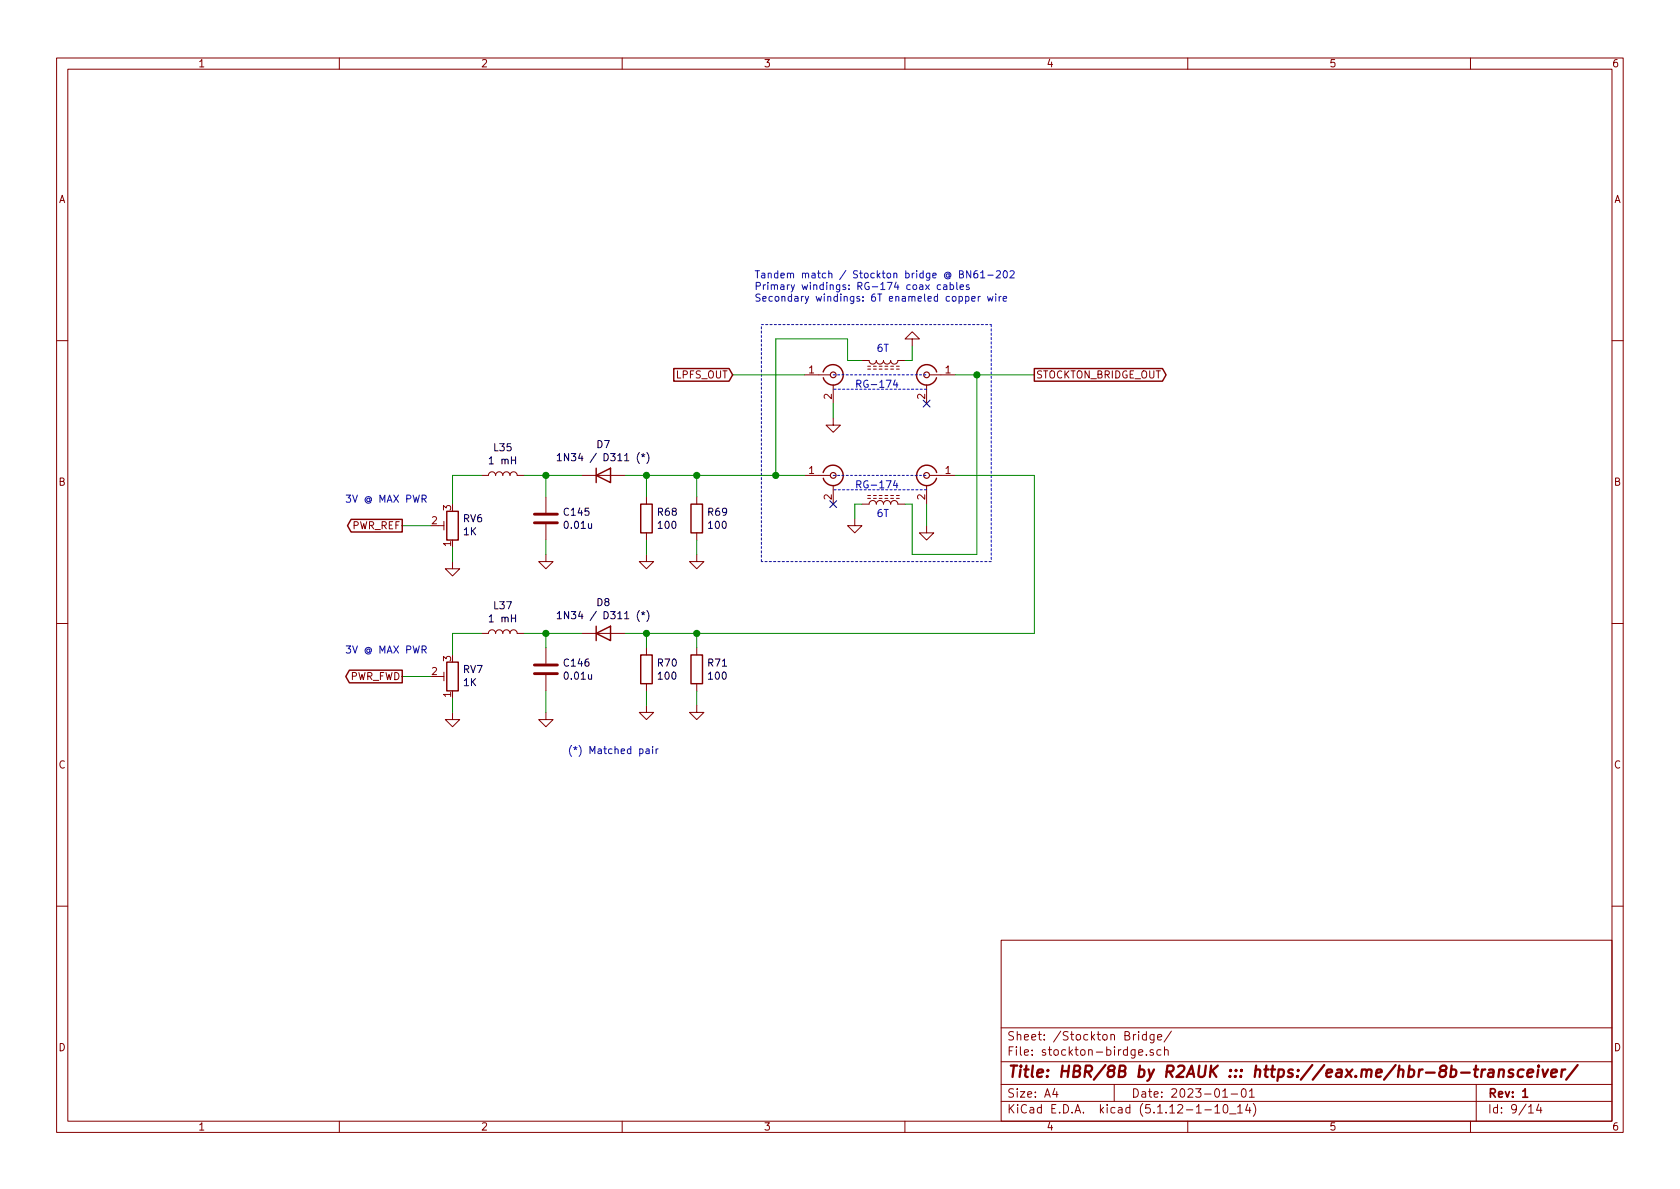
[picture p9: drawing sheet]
<svg xmlns="http://www.w3.org/2000/svg" width="297mm" height="210mm" viewBox="0 0 297 210" stroke-linecap="round" stroke-linejoin="round" font-family="sans-serif">
<g fill="none" stroke="#840000" stroke-width=".18">
<path d="M10 10.3h277v189.9h-277zM12 12.2h273v186.1h-273zM60 10.3v1.9M110 10.3v1.9M160 10.3v1.9M210 10.3v1.9M260 10.3v1.9M161.3 59.9h1.3l-1.3-1.2-1.3 1.2h1.3v1.3M10 60.2h2M142.2 66.3h4.6M147.3 73.9v1.3h1.3l-1.3 1.2-1.3-1.2h1.3M147.3 68.1v3.3"/>
<path d="M152.4 63.7h1.3a.63 .63 0 0 0 .6 .7 .63 .63 0 0 0 .6-.7 .63 .63 0 0 0 .7 .7 .63 .63 0 0 0 .6-.7 .63 .63 0 0 0 .6 .7 .63 .63 0 0 0 .7-.7 .63 .63 0 0 0 .6 .7 .63 .63 0 0 0 .6-.7h1.3M153.4 64.8h.5M153.4 65.3h.5M154.4 64.8h.5M154.4 65.3h.5M155.4 64.8h.6M155.4 65.3h.6M156.5 64.8h.5M156.5 65.3h.5M157.5 64.8h.5M157.5 65.3h.5M158.5 64.8h.5"/>
<path d="M158.5 65.3h.5M163.8 68.1v3.3M164.3 66.3h4.6M285 60.2h2M77.5 93h1M78.5 92.2v1.5M80 99.3v1.3h1.3l-1.3 1.2-1.3-1.2h1.3M85.1 84.1h1.3a.63 .63 0 0 1 .6-.7 .63 .63 0 0 1 .6 .7 .63 .63 0 0 1 .7-.7 .63 .63 0 0 1 .6 .7 .63 .63 0 0 1 .6-.7 .63 .63 0 0 1 .7 .7 .63 .63 0 0 1 .6-.7 .63 .63 0 0 1 .6 .7h1.3M96.5 98v1.3h1.3l-1.3 1.3-1.3-1.3h1.3M96.5 87.9v2.8M96.5 92.7v2.8M102.9 84.1h7.6"/>
<path d="M114.3 98v1.3h1.3l-1.3 1.3-1.3-1.3h1.3M114.3 87.9v1.2M114.3 94.2v1.3M123.2 98v1.3h1.3l-1.3 1.3-1.3-1.3h1.3M123.2 87.9v1.2M123.2 94.2v1.3M142.2 84.1h4.6M147.3 85.8v3.3M151.1 91.7v1.3h1.3l-1.3 1.2-1.2-1.2h1.2M152.4 89.1h1.3a.63 .63 0 0 1 .6-.6 .63 .63 0 0 1 .6 .6 .63 .63 0 0 1 .7-.6 .63 .63 0 0 1 .6 .6 .63 .63 0 0 1 .6-.6 .63 .63 0 0 1 .7 .6 .63 .63 0 0 1 .6-.6 .63 .63 0 0 1 .6 .6h1.3M153.4 88.1h.5M153.4 87.6h.5"/>
<path d="M154.4 88.1h.5M154.4 87.6h.5M155.4 88.1h.6M155.4 87.6h.6M156.5 88.1h.5M156.5 87.6h.5M157.5 88.1h.5M157.5 87.6h.5M158.5 88.1h.5M158.5 87.6h.5M163.8 93v1.2h1.3l-1.3 1.3-1.2-1.3h1.2M163.8 85.8v3.3"/>
<path d="M164.3 84.1h4.6M10 110.3h2M77.5 119.6h1M78.5 118.9v1.5M85.1 112h1.3a.63 .63 0 0 1 .6-.6 .63 .63 0 0 1 .6 .6 .63 .63 0 0 1 .7-.6 .63 .63 0 0 1 .6 .6 .63 .63 0 0 1 .6-.6 .63 .63 0 0 1 .7 .6 .63 .63 0 0 1 .6-.6 .63 .63 0 0 1 .6 .6h1.3M96.5 114.5v2.8M96.5 119.4v2.8M102.9 112h7.6M114.3 114.5v1.3M123.2 114.5v1.3M285 110.3h2M80 126v1.2h1.3l-1.3 1.3-1.3-1.3h1.3"/>
<path d="M96.5 126v1.2h1.3l-1.3 1.3-1.3-1.3h1.3M114.3 124.7v1.3h1.3l-1.3 1.2-1.3-1.2h1.3M114.3 120.9v1.3M123.2 124.7v1.3h1.3l-1.3 1.2-1.3-1.2h1.3M123.2 120.9v1.3M10 160.2h2M177 166.3h108v32h-108zM285 160.2h2M60 198.3v1.9M110 198.3v1.9M160 198.3v1.9M177 194.8h108"/>
<path d="M177 191.8h108M177 187.8h108M177 181.8h108M186.5 192.5l-.4 1h1M186.8 193v1M197 191.8v3M201.3 186.1l.8-.1-.1-.3-.5-.1-.2 .2 .1 .7h.6M201.3 182.4v.2M201.3 182.9v1M202.7 186.5v.1M202.7 183l-.4-.1-.3 .3 .1 .6h.6M202.7 182.4v1.5"/>
<path d="M203.9 185.7a.37 .37 0 0 0-.6 .1l.1 .2 .5 .2 .1 .1-.2 .3-.5-.1M204 182.9v1.2l-.2 .3-.4-.1M204 183l-.4-.1-.3 .3 .1 .6 .2 .1 .4-.1M204.7 183.4l.7-.1-.1-.3-.4-.1-.2 .2v.7h.6M205.3 185.7l-.5-.1-.3 .3 .2 .6h.6M205.9 185.7h.1a.37 .37 0 0 1 .6 .1v.8M205.9 185.1v1.5M207.1 182.3l-1.3 2M210 198.3v1.9M213 196.3h1.2M214.8 195.8l.4-.5v1.5M214.8 196.8h.9"/>
<path d="M216.2 193l.4-.5v1.5M216.2 194h.8M216.4 195.5l.3-.2a.94 .94 0 0 1 0 1.5l-.4-.3v-.6zM217.4 197h1.1M217.7 193.5h1.1M218.8 195.8l.5-.5v1.5M218.8 196.8h.9M219.6 192.7l.4-.2a.94 .94 0 0 1 0 1.5 .82 .82 0 0 1-.4-1.3zM220.6 195.2l-.4 1.1h1M220.9 193l.4-.5v1.5M220.9 194h.9M221 195.8v1"/>
<path d="M221.6 195.1a1.71 1.71 0 0 1 0 2.3M260 198.3v1.9M261 191.8v6.5M270.3 195.8l.4-.5v1.5M270.3 196.8h.8M272.1 195.2l-.4 1.1h.9M272.4 195.8v1"/>
</g>
<path d="M269.2 193l.5-.5v1.5M269.2 194h.9" fill="none" stroke="#840000" stroke-width=".3"/>
<g fill="none" stroke="#840000" stroke-width=".41">
<path d="M260.6 189.1h.8M261 188.4l-.2 1.8v.1l.4 .1M262.1 189.1l-.2 1.3M262.6 189.1a.54 .54 0 0 0-.6 .4M263.3 189.2h.7v1.2M264.1 189.6l-.7 .1a.41 .41 0 0 0-.3 .3 .41 .41 0 0 0 .2 .4l.7-.1M265.1 189.3a.5 .5 0 0 1 .8 .1l-.1 1M265.1 189.1l-.2 1.3M267.6 189.2a.49 .49 0 0 0-.8 .3l.2 .3 .5 .1 .1 .2-.4 .3-.5-.1M269.4 189.2a.68 .68 0 0 0-1 .3l-.1 .6 .2 .2 .2 .1 .5-.1M270.1 189.8l1-.2-.1-.4-.5-.1-.4 .3v.9l.2 .1 .6-.1M272 189.1l-.2 1.3"/>
<path d="M272.1 188.4l-.1 .2M272.7 189.1l.3 1.3 .7-1.3M274.3 189.8l1-.2-.1-.4-.5-.1-.4 .3v.9l.2 .1 .6-.1M276.2 189.1l-.2 1.3M276.8 189.1a.5 .5 0 0 0-.7 .4M278.9 188.3l-2 2.6"/>
</g>
<g fill="none" stroke="#840000" stroke-width=".25">
<path d="M119.1 65.2h9.8l.6 1.1-.6 1.1h-9.8zM145.5 65.8a1.8 1.8 0 0 1 2.8-1 1.8 1.8 0 0 1 .1 2.9 1.8 1.8 0 0 1-2.8-.9M162.1 66.3a1.8 1.8 0 0 0 1.5 1.8 1.8 1.8 0 0 0 2-1.3M165.6 65.8a1.8 1.8 0 0 0-2-1.3 1.8 1.8 0 0 0-1.5 1.8M182.9 65.2h22.6l.7 1.1-.7 1.1h-22.6zM62.1 91.8h9v2.3h-9l-.7-1.1zM79 90.4h2v5.1h-2zM105.4 84.1l2.5-1.3v2.5zM105.4 82.8v2.5M113.3 89.1h2v5.1h-2zM122.2 89.1h2v5.1h-2zM145.5 83.6a1.8 1.8 0 0 1 2.8-1.1 1.8 1.8 0 0 1 .1 3 1.8 1.8 0 0 1-2.8-.9"/>
<path d="M162.1 84.1a1.8 1.8 0 0 0 1.5 1.8 1.8 1.8 0 0 0 2-1.3M165.6 83.6a1.8 1.8 0 0 0-2-1.3 1.8 1.8 0 0 0-1.5 1.8M61.8 118.5h9.3v2.2h-9.3l-.7-1.1zM79 117.1h2v5.1h-2zM105.4 112l2.5-1.3v2.6zM105.4 110.7v2.6M113.3 115.8h2v5.1h-2zM122.2 115.8h2v5.1h-2z"/>
</g>
<g fill="none" stroke="#840000" stroke-width=".2">
<circle cx="147.3" cy="66.3" r=".51"/>
<circle cx="163.8" cy="66.3" r=".51"/>
<circle cx="147.3" cy="84.1" r=".51"/>
<circle cx="163.8" cy="84.1" r=".51"/>
</g>
<path d="M94.5 92.5h4.1M94.5 90.9h4.1M94.5 119.1h4.1M94.5 117.6h4.1" fill="none" stroke="#840000" stroke-width=".51"/>
<g fill="none" stroke="#000" stroke-width=".18">
<path d="M98.5 80.6l.4-.4v1.3M98.5 81.5h.8M100.5 80.2v1.3l-.7-1.3v1.3M113.4 80.4l.3 .1 .3-.1M113.5 80.8l.2-.3 .2 .3M113.7 80.2v.3M114.4 80a1.47 1.47 0 0 1 0 2M98.5 108.5l.4-.4v1.3M98.5 109.4h.8M100.5 108.1v1.3l-.7-1.3v1.3M113.4 108.3l.3 .2 .3-.2M113.5 108.7l.2-.2 .2 .2"/>
<path d="M113.7 108.1v.4M114.4 108a1.47 1.47 0 0 1 0 1.9"/>
</g>
<path d="M134.6 57.4h40.7M175.3 57.4v41.9M147.3 66.3h16.5M163.8 68.8h-16.5M134.6 99.3v-41.9M147.3 84.1h16.5M163.8 86.6h-16.5M175.3 99.3h-40.7" fill="none" stroke="#0000c2" stroke-width=".18" stroke-dasharray=".4 .4"/>
<g fill="none" stroke="#008400" stroke-width=".18">
<path d="M129.5 66.3h12.7M147.3 71.4v2.5M152.4 63.7h-2.5v-3.8h-12.7v24.2M161.3 61.2v2.5h-1.3M168.9 66.3h14M172.7 66.3v31.7h-11.4v-8.9h-1.3M71.1 93h5.1M80 96.8v2.5M85.1 84.1h-5.1v5M92.7 84.1h10.2M96.5 84.1v3.8M96.5 95.5v2.5"/>
<path d="M110.5 84.1h31.7M114.3 84.1v3.8M114.3 95.5v2.5M123.2 84.1v3.8M123.2 95.5v2.5M152.4 89.1h-1.3v2.6M163.8 89.1v3.9M168.9 84.1h14v27.9h-72.4M71.1 119.6h5.1M85.1 112h-5.1v3.8M92.7 112h10.2M96.5 112v2.5"/>
<path d="M114.3 112v2.5M123.2 112v2.5M80 123.4v2.6M96.5 122.2v3.8M114.3 122.2v2.5M123.2 122.2v2.5"/>
</g>
<g fill="none" stroke="#0000c2" stroke-width=".18">
<path d="M166.3 50.4h-.4l-.2 .2 .1 .5h.5M166.9 50.4h.4l.1 .8M167.4 50.7h-.4l-.2 .2 .1 .2h.5M168 50.4h.4l.2 .2-.1 .5h-.5M168 49.9v1.3M169.2 49.9v1.1l.1 .2M169.6 48.5l.6-.1 .1-.2v-.2l-.7-.1v1.2h.5l.2-.1 .1-.3-.3-.2M169.7 50.8l.7-.1-.1-.3h-.3l-.3 .1 .1 .6h.5M170.7 52.5l.4-.1 .2 .2-.1 .6h-.5M170.7 52.4v1.3M171.3 50.4h-.3l-.2 .1 .1 .2 .4 .1v.3h-.5M171.6 47.9v1.2l-.7-1.2v1.2"/>
<path d="M171.8 52.8l.6-.1v-.2l-.4-.1-.2 .2 .1 .6h.5M172.8 47.9h-.4a.87 .87 0 0 0 0 1.2l.4-.1v-.5l-.4-.1-.2 .2M173 52.4v.9M173.3 52.4l-.2 .1-.1 .1M173.4 48.2l.4-.3v1.2M173.4 49.1h.7M174.6 52.4l.2 .9 .3-.7 .2 .7 .3-.9M174.7 48.7h.9M176 52v.1M176 52.4v.9M176.2 48l.5-.1 .2 .3-.1 .2-.7 .7h.8M176.7 52.4v.9"/>
<path d="M177 52.4l-.3 .2M177.4 52.8l.6-.1-.1-.2-.3-.1-.2 .2v.6h.5M177.5 48l.2-.1a.67 .67 0 0 1 .4 .6 .67 .67 0 0 1-.4 .6l-.3-.4zM178.6 48l.5-.1 .2 .3-.8 .9h.8M158.3 67.2l-.3 .9h.7M158.6 67.7v.8M74.6 88.2h.6l.2-.2-.1-.3-.2-.2h-.5v1.3M74.9 88.2l.5 .6M158.3 85l-.3 .8h.7M158.6 85.4v.9M74.6 114.9l.6-.1 .2-.2-.1-.3-.2-.1h-.5v1.3M74.9 114.9l.5 .6"/>
<path d="M113.1 132.5l.4-.1 .2 .3-.1 .5h-.5M114.2 132.5h.5l.1 .8M114.8 132.7l-.4 .1-.2 .2v.2h.6M115.4 132v.1M115.4 132.4v.9M116 132.4v.9M116.4 132.4l-.4 .3"/>
</g>
<g fill="#008400" stroke="#008400" stroke-width=".25">
<circle cx="96.5" cy="84.1" r=".51"/>
<circle cx="96.5" cy="112" r=".51"/>
<circle cx="123.2" cy="112" r=".51"/>
<circle cx="114.3" cy="112" r=".51"/>
<circle cx="123.2" cy="84.1" r=".51"/>
<circle cx="114.3" cy="84.1" r=".51"/>
<circle cx="137.2" cy="84.1" r=".51"/>
<circle cx="172.7" cy="66.3" r=".51"/>
</g>
<path d="M163.2 70.8l1.2 1.2M164.4 70.8l-1.2 1.2M146.7 88.5l1.2 1.3M147.9 88.5l-1.2 1.3" fill="none" stroke="#000084" stroke-width=".18"/>
<text font-size="2.8" fill="#840000" x="178" y="190.5">Title: HBR/8B by R2AUK ::: https://eax.me/hbr-8b-transceiver/</text>
<g font-size="2.1" fill="#840000">
<text x="178" y="184">Sheet: /Stockton Bridge/</text>
<text x="178" y="186.7">File: stockton-birdge.sch</text>
<text x="178" y="196.9">KiCad E.D.A. kicad (5.1.12-1-10_14)</text>
<text x="178" y="194.1">Size: A4</text>
<text x="200" y="194.1">Date: 2023-01-01</text>
<text x="263" y="194.1">Rev: 1</text>
<text x="263" y="196.9">Id: 9/14</text>
</g>
<g font-size="1.8" fill="#840000">
<text x="35" y="11.9">1</text>
<text x="85" y="11.9">2</text>
<text x="135" y="11.9">3</text>
<text x="185" y="11.9">4</text>
<text x="235" y="11.9">5</text>
<text x="285" y="11.9">6</text>
<text x="10.4" y="35.9">A</text>
<text x="285.4" y="35.9">A</text>
<text x="119.5" y="66.9">LPFS_OUT</text>
<text x="143" y="66">1</text>
<text x="147.1" y="70.6" transform="rotate(-90 147.1 70.6)">2</text>
<text x="163.6" y="70.6" transform="rotate(-90 163.6 70.6)">2</text>
<text x="167.2" y="66">1</text>
<text x="183.1" y="66.9">STOCKTON_BRIDGE_OUT</text>
<text x="143" y="83.8">1</text>
<text x="167.2" y="83.8">1</text>
<text x="10.4" y="85.9">B</text>
<text x="147.1" y="88.4" transform="rotate(-90 147.1 88.4)">2</text>
<text x="163.6" y="88.4" transform="rotate(-90 163.6 88.4)">2</text>
<text x="285.4" y="85.9">B</text>
<text x="62.2" y="93.6">PWR_REF</text>
<text x="76.4" y="92.7">2</text>
<text x="79.8" y="90.3" transform="rotate(-90 79.8 90.3)">3</text>
<text x="79.8" y="96.6" transform="rotate(-90 79.8 96.6)">1</text>
<text x="76.4" y="119.4">2</text>
<text x="79.8" y="116.9" transform="rotate(-90 79.8 116.9)">3</text>
<text x="61.7" y="120.3">PWR_FWD</text>
<text x="79.8" y="123.3" transform="rotate(-90 79.8 123.3)">1</text>
<text x="10.4" y="135.9">C</text>
<text x="285.4" y="135.9">C</text>
<text x="10.4" y="185.9">D</text>
<text x="285.4" y="185.9">D</text>
<text x="35" y="199.9">1</text>
<text x="85" y="199.9">2</text>
<text x="135" y="199.9">3</text>
<text x="185" y="199.9">4</text>
<text x="235" y="199.9">5</text>
<text x="285" y="199.9">6</text>
</g>
<g font-size="1.8" fill="#0000c2">
<text x="133.3" y="49.2">Tandem match / Stockton bridge @ BN61-202</text>
<text x="133.3" y="51.3">Primary windings: RG-174 coax cables</text>
<text x="133.3" y="53.3">Secondary windings: 6T enameled copper wire</text>
<text x="154.9" y="62.2">6T</text>
<text x="151.1" y="68.6">RG-174</text>
<text x="61" y="88.9">3V @ MAX PWR</text>
<text x="151.1" y="86.4">RG-174</text>
<text x="154.9" y="91.4">6T</text>
<text x="61" y="115.6">3V @ MAX PWR</text>
<text x="100.3" y="133.3">(*) Matched pair</text>
</g>
<g font-size="1.8">
<text x="86.7" y="82.1">1 mH</text>
<text x="87.4" y="79.8">L35</text>
<text x="100.5" y="81.6">1N34 / D311 (*)</text>
<text x="105.6" y="79.2">D7</text>
<text x="81.9" y="92.3">RV6</text>
<text x="82" y="94.7">1K</text>
<text x="99.8" y="91.2">C145</text>
<text x="99.9" y="93.5">0.01u</text>
<text x="116.4" y="91.2">R68</text>
<text x="116.5" y="93.5">100</text>
<text x="125.2" y="91.2">R69</text>
<text x="125.4" y="93.5">100</text>
<text x="87.4" y="107.7">L37</text>
<text x="105.6" y="107.2">D8</text>
<text x="86.7" y="110.1">1 mH</text>
<text x="100.5" y="109.5">1N34 / D311 (*)</text>
<text x="81.9" y="119">RV7</text>
<text x="99.8" y="117.9">C146</text>
<text x="116.4" y="117.9">R70</text>
<text x="125.2" y="117.9">R71</text>
<text x="82" y="121.3">1K</text>
<text x="99.9" y="120.2">0.01u</text>
<text x="116.5" y="120.2">100</text>
<text x="125.4" y="120.2">100</text>
</g>
</svg>
